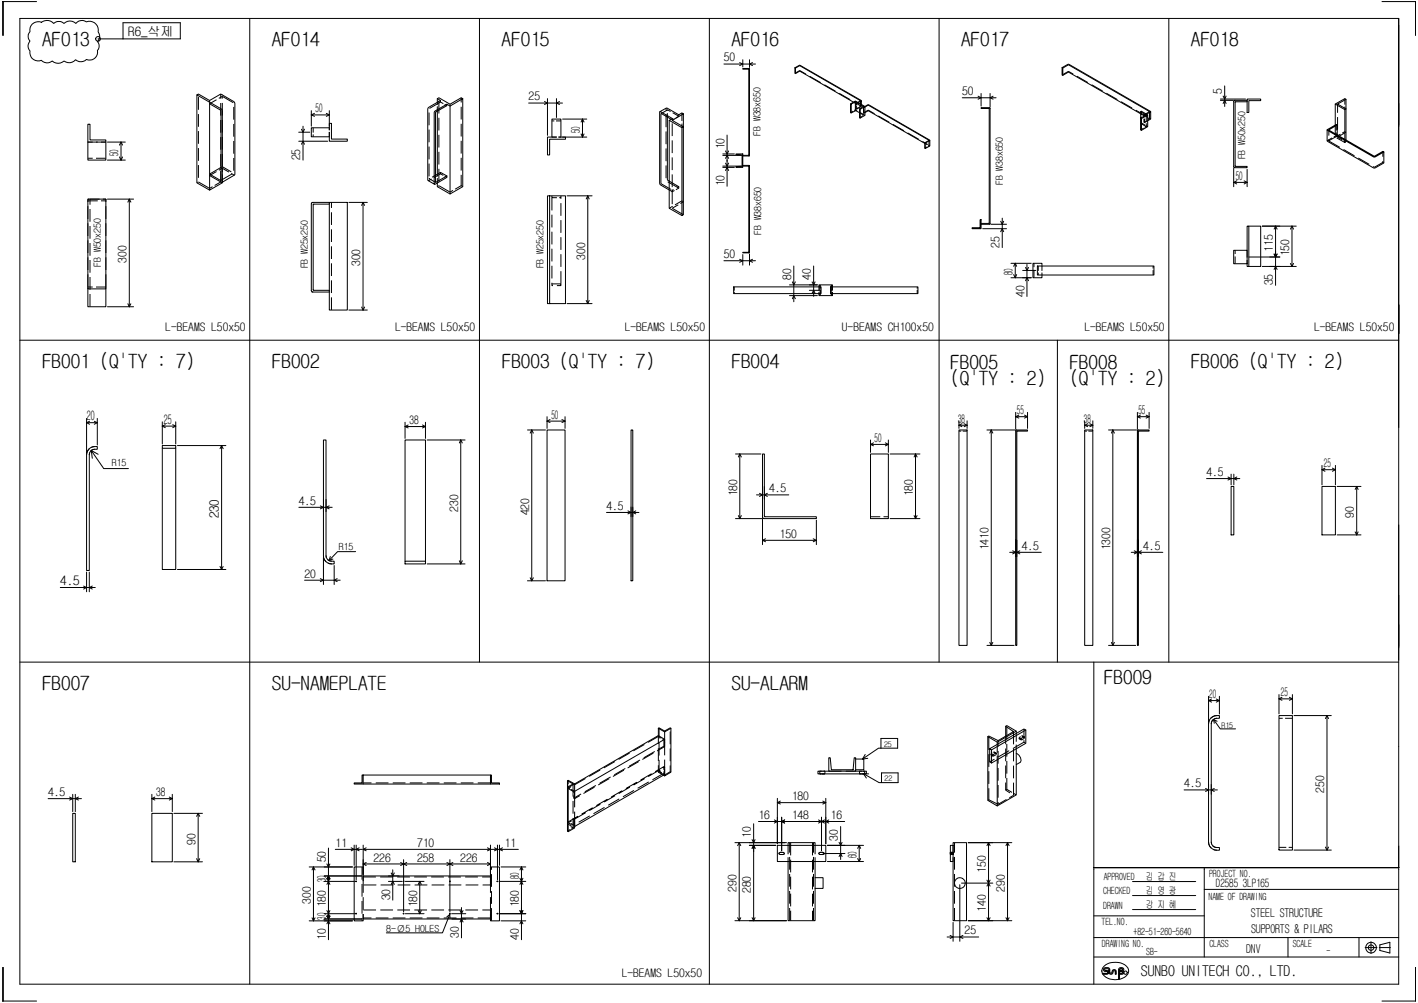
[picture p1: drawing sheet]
<svg xmlns="http://www.w3.org/2000/svg" width="420mm" height="297mm" viewBox="0 0 420 297" stroke-linecap="round" stroke-linejoin="round" font-family="sans-serif">
<g fill="none" stroke="#000" stroke-width=".3">
<path d="M.8 .5h10M.9 .5v10M5.9 5.5h408.5v286h-408.5zM9.5 7.2a2.67 2.67 0 0 1 2.8-.6l.5-.3a2.65 2.65 0 0 1 3.1 .6 2.26 2.26 0 0 1 3.1 0 2.5 2.5 0 0 1 3.5 0 2.33 2.33 0 0 1 3.1-.4 2.59 2.59 0 0 1 3.5 2.9 2.1 2.1 0 0 1-.2 2.9 1.95 1.95 0 0 1 0 2.6 2.37 2.37 0 0 1-3.3 2.7 2.35 2.35 0 0 1-3.2 .1 2.47 2.47 0 0 1-3.4 .4 2.56 2.56 0 0 1-3.5 0 2.36 2.36 0 0 1-3.3-.2 2.47 2.47 0 0 1-3.3-2.8 2.15 2.15 0 0 1 0-3 2.05 2.05 0 0 1 0-2.7 2.42 2.42 0 0 1 .6-2.2zM29 11.5h24.4v-4.8h-17v4.8M74 5.5v286M142.1 5.5v190.6M210.2 5.5v286M214.5 19h9.4M219.2 18.5l.9 .5-.9 .4M220.1 17.7v2.1M222.1 17.7v2.3"/>
<path d="M223 18.5l-.9 .5 .9 .4M278.3 5.5v190.6M346.3 5.5v190.6M409.5 .5h9.9v10M414.4 5.5v121.1M26 36.8h.7v4.6h4.7v6h-5.4zM58.3 28.1l.5-.2 3.3 1.9 3.3-1.9 4.1 2.5 .1 21.2-3.8 2.4v-21.5zM58.3 28.1v26l3.8 2.2M88.5 39.2h3.3M89.3 38.3l.5 .9 .4-.9M89.8 37.4v10M92.2 37.8h5.4v-1.3h.6v4.7h4.7v.6h-5.3v-1.3h-5.4z"/>
<path d="M92.2 34l1 .5M92.2 34h5.4M92.2 32.8v4.6M93.2 33.6l-1 .4M96.7 33.6l.9 .4M97.6 32.8v4.6M97.6 34l-.9 .5M129.6 29.2l.9 .6-3.4 1.9-.4 .6v21l2 1.3-.1-21.2 .3-.5 3.5-2v.4l-3.4 2.1 .1 20.6 3.3-1.9M129.6 32.9v18.7M132.4 30.9l.9 .5M137.1 29.2l-3.8 2.2v26l3.8-2.1v-26.1l-.4-.2-3.4 1.9-3.3-1.9-.4 .2v1.1M156.6 30.5h10.1"/>
<path d="M161.3 30.1l.9 .4-.9 .4M162.2 29.2v10.9M163.5 35.3h2.7v5.3h1.4v.6h-4.7v4.7h-.7v-5.3h1.3zM164.9 29.2v5.6M165.8 30.1l-.9 .4 .9 .4M166.7 35.3h7.2M172.2 39.7l.4 .9M172.6 35.3l-.4 .9M172.6 35.3l.5 .9M172.6 35.3v5.3M173.1 39.7l-.5 .9M195.5 33.1v21.2l.2 .5 2.6 1.5"/>
<path d="M197.7 34.7v18.4l.6 .5M198.3 35.6v26.1l3.8 2.1M198.8 35.3l-2.9-1.6-.1 20.5 2.5 1.6M202.5 33.7v3.8l-.4 .3v26l.4-.2v-26.1l-3.3-1.9 3.3-1.9-.4-.3-1 .6-3.4-2-2.2 1.1 3.7 2-.9 .5 3.8 2.2M220.1 20.3h1.8l.2 .1v25.7l-.2 .1h-1.8v-.2l1.8-.1v-25.3l-1.8-.1zM235.5 20.1l.2 .1v1.6l-.2-.1v-1.6l1.6-.8 18.1 10.5M235.7 20.2l1.3-.7 18 10.3-.8 .5M235.7 21.8l1.3-.7 15.9 9.2M252.1 30.7l1.3-.8 2.9 1.6 1.1-.5 18.1 10.6M252.2 30.8l1.4-.7v2.7l-1.4 .6-.1-2.7 .1 2.7M253.6 30.1l2.3 1.4-1.2 .8 .1 2.7-.1-2.7M253.6 32.8l1.1 .6"/>
<path d="M254.3 30.4l.9-.6v1.1M254.8 32.4l1.5-.9v2.7l-1.5 .8M256 31.9l1.3-.7 17.9 10.3-1.2 .8 .1 1.7M256.3 33.4l1-.6 16.7 9.7M285.1 29h10M289.8 28.5l.9 .5-.9 .4M290.7 31.9h2.5l.2 .2v34.1l-.2 .2h-2.5v-.2l2.4-.2v-33.7l-2.4-.2zM290.7 27.7v3.7M293.4 27.7v3.9M294.3 28.5l-.9 .5 .9 .4M314.7 20l.2 .2v2.1l-.2-.1v-2.2l2-1 24.3 14.1M314.9 20.2l1.8-1 23.9 13.9-1.1 .6"/>
<path d="M314.9 22.3l1.8-.9 21.3 12.3M338 33.1l.2-.2 1.9 1.1M338 33.1l1.6 .9-1.6 1v3.5l.2 .1zM338.2 35.1l1.9-1.1v3.5l-1.9 1.1M338.2 36.4l-.2 .1M339.7 33.8l1.3-.7v2.1l-.9 .6M361.6 29.3h7.5M361.6 29.7h3.8M362.4 30.6l.5-.9 .4 .9M362.4 28.4l.5 .9 .4-.9M362.9 25.4v6.1M369.5 29.7h-3.6l-.4 .4v19.3l.4 .3h3.6v-.4h-3.4l-.1-.2v-18.8l.1-.2h3.4"/>
<path d="M369.5 29.3h4v.5h-3.5v3.5h-.5zM393.2 38.5l13.8 8h.5l2.5-1.5v3.3l-2.5 1.4h-.5l-13.6-7.8-.2-3.4 2.7-1.6 .3 .1-2.4 1.6 13.4 7.7 2.5-1.5 .3 .2M395.6 30.8l2.9-1.6 .3 .2v2.9l-.3 .2v8.7M396.2 37v3.3M398.5 32.5l-2.9-1.7v6.2M398.8 29.4l-2.5 1.4 2.5 1.5v9.1M26 59h5.4v26.6h-5.4zM31.8 42.1h5.3M31.8 59h7.8M31.8 47.4h5.3M35.4 46.5l.5 .9M35.9 42.1l-.5 .9"/>
<path d="M35.9 42.1l.4 .9M35.9 42.1v5.3M36.3 46.5l-.4 .9M38.3 59l-.4 .9M38.3 59l.5 .9M38.3 59v31.8M65.5 49.6l-3.4 2 3.3 1.8 .1-20.5-3.4-2.2v20.9M65.9 53.9v.2l-3.8 2.2v-4.3l3.7 2M88.5 41.8h8.6M89.3 42.7l.5-.9 .4 .9M97.6 59.9h-4.9l-.5 .5v25.7l.5 .4h4.9M97.6 59.9h5.3v31.9h-5.3z"/>
<path d="M103.4 59.9h5.4M107.6 59.9l-.5 .9M107.6 59.9l.4 .9M107.6 59.9v31.9M129 51.9l1.5-.8 1.9 1v.4l-3.7 2.1M129.6 54.2v1.1l3.7 2.1M162.9 58v31.9h4.7v-31.9h-5.4v31.9h.7M166.7 40.6h7.2M168 58h7.4M174.2 58l-.5 .9M174.2 58l.4 .9M174.2 58v31.9"/>
<path d="M214.2 45.6h3.4M214.2 49.6h3.4M214.2 46h5.4M214.2 49.2h5.4M215 46.9l.4-.9 .5 .9M215 44.7l.4 .9 .5-.9M215 48.3l.4 .9 .5-.9M215 50.5l.4-.9 .5 .9M215.4 40v15.2M218.1 45.6h2v4h-2v-.2l1.8-.2v-3.2l-1.8-.2zM220.1 49h1.8l.2 .1v25.7l-.2 .1h-1.8v-.2l1.8-.1v-25.3l-1.8-.1zM274 42.3l1.5-.7v1.7l-1.4 .7v-1.6"/>
<path d="M365.5 49.8v5.5M365.5 54l.9 .5M365.5 54h4M366.4 53.6l-.9 .4M368.6 53.6l.9 .4M369.5 50.2v5.1M369.5 54l-.9 .5M409.7 48.1l.3 .2M97.6 60.5h-4.6l-.2 .2v25.1l.2 .2h4.6M214.5 77.2h9.4M219.2 76.8l.9 .4-.9 .5M220.1 75.4v3.1"/>
<path d="M222.1 75.2v3.3M223 76.8l-.9 .4 .9 .5M235.2 78.8v10.6M241.1 78.8v9M288 67.4h2.4v-2.3h.3v2.6h-2.7zM291.2 67.7h7M293.6 66.4h4.6M296.5 65.5l.5 .9 .4-.9M296.5 68.6l.5-.9 .4 .9M297 64.6v8.7M299.5 78h6.1M300.8 78l-.4 .9"/>
<path d="M300.8 78l.4 .9M300.8 78v4.3M303.9 79.2l.4 .9 .5-.9M304.3 78.3v9.5M307.4 78.8h34.5v2.6h-34.5zM308.7 78.8v-.8h-2.6v4.3h2.6v-.9M365.5 74.1h4v4h-4zM369.5 74.1v-7.1h.5v11.9h-.5v-.8M370 67h3.5v11.9h-3.5M370 76.1h9.2M374 67h10.1M374 78.9h10.1"/>
<path d="M377.5 75.2l.5 .9 .4-.9M377.5 79.8l.5-.9 .4 .9M378 67l-.5 .9M378 67l.4 .9M378 67v17.5M382.4 78l.4 .9M382.8 67l-.4 .9M382.8 67l.5 .9M382.8 67v11.9M383.3 78l-.5 .9M26 85.6v5.2h5.4v-5.2M31.8 90.8h7.8"/>
<path d="M37.9 90l.4 .8M38.8 90l-.5 .8M103.4 91.8h5.4M107.1 90.9l.5 .9M108 90.9l-.4 .9M168 89.9h7.4M173.7 89l.5 .9M174.6 89l-.4 .9M217.4 85h25.9v2h-25.9zM233.9 84.4h8.3M233.9 87.5h8.3M234.8 88.5l.4-1 .5 1"/>
<path d="M234.8 83.5l.4 .9 .5-.9M239.8 86h3M240.6 86.9l.5-.9 .4 .9M240.6 83.5l.5 .9 .4-.9M242.7 85v-.6h4v.6M242.7 87v.5h4v-.5M246.1 85h25.9v2h-25.9zM299.5 82.3h6.1M300.4 81.3l.4 1M301.2 81.3l-.4 1M303 80.1h3.9M303.9 83.1l.4-.8 .5 .8"/>
<path d="M5.9 100.8h408.5M313.3 100.8v95.3M25.7 125.2l.8 .4M25.7 125.2h3.1M25.7 123.9v10.3M26.4 133a2.77 2.77 0 0 1 2.4-.8v.9a1.76 1.76 0 0 0-2.3 1.6v34.3h-.8v-34.3v-.7zM26.5 124.8l-.8 .4M27.1 133.4l3.6 5.4h7.4M27.1 133.4l.2 2.3M27.1 133.4l2 1.1M27.9 124.8l.9 .4M28.8 123.9v7.9"/>
<path d="M28.8 125.2l-.9 .4M48.1 132.8v35.9h4v-35.9M48.1 132h4v.8h-4zM48.1 126.2l.9 .5M48.1 126.2h4M48.1 124.9v6.6M49 125.8l-.9 .4M51.2 125.8l.9 .4M52.1 124.9v6.6M52.1 126.2l-.9 .5M52.6 132h14.3M65.7 132l-.5 .9"/>
<path d="M65.7 132l.4 .9M65.7 132v36.7M95.8 130.3h.8v34.3a1.82 1.82 0 0 0 2.4 1.6v.8a2.58 2.58 0 0 1-3.2-2.4zM120 126.3l.9 .4M120 126.3h6.1M120 125.1v4.7M120.9 125.9l-.9 .4M125.2 125.9l.9 .4M126.1 125.1v4.7M126.1 126.3l-.9 .4M126.6 130.3h11.2M136.5 130.3l-.4 .9"/>
<path d="M136.5 130.3l.5 .9M136.5 130.3v36.7M156.3 127.3h5.3M157.6 127.3l-.5 1M157.6 127.3l.4 1M157.6 127.3v44.7M162.1 127.3h5.3v44.7h-5.3zM162.1 123.4v3.5M162.1 124.7l.9 .4M162.1 124.7h5.3M163 124.2l-.9 .5M166.5 124.2l.9 .5"/>
<path d="M167.4 123.4v3.5M167.4 124.7l-.9 .4M187 127.3h.5v44.7h-.5zM217.9 134.5h7.6M219.2 134.5l-.4 .8M219.2 134.5l.5 .8M219.2 134.5v19.1M225.9 134.4h.6v18.6h15.4v.6h-15.5l-.4-.2zM257.9 134.4h5.3v19.2h-5.3zM257.9 131.6l.9 .4M257.9 131.6h5.3M257.9 130.3v3.7"/>
<path d="M258.8 131.1l-.9 .5M262.3 131.1l.9 .5M263.2 130.3v3.7M263.2 131.6l-.9 .4M263.7 134.5h8.9M271.3 134.5l-.5 .8M271.3 134.5l.4 .8M271.3 134.5v19.1M284.1 127.3h2.5v63.8h-2.5zM284.1 124.6v2.3M284.1 125.9l.9 .5M284.1 125.9h2.5"/>
<path d="M285 125.5l-.9 .4M285.7 125.5l.9 .4M286.6 124.6v2.3M286.6 125.9l-.9 .5M292.4 127.3h8.3M293.7 127.3l-.4 1M293.7 127.3l.5 1M293.7 127.3v63.8M300.9 122.1v5M300.9 123.4l1 .4M300.9 123.4h3.6M301 127.4l3.5-.1v.4l-3.2 .1v63.3h-.4z"/>
<path d="M301.9 122.9l-1 .5M303.6 122.9l.9 .5M304.5 123.4l-.9 .4M304.5 122.1v4.8M321.4 127.3h2.4v63.8h-2.4zM321.4 125.9h2.4M321.4 124.6v2.3M321.4 125.9l.9 .5M322.3 125.5l-.9 .4M322.9 125.5l.9 .4M323.8 125.9l-.9 .5M323.8 124.6v2.3"/>
<path d="M328.5 127.3h8.3M329.7 127.3l-.4 1M329.7 127.3l.5 1M329.7 127.3v63.8M337 123.4h3.5M337 122.1v5M337 123.4l.9 .4M337.1 127.4l3.4-.1v.4l-3.2 .1v63.3h-.3zM337.9 122.9l-.9 .5M339.6 122.9l.9 .5M340.5 123.4l-.9 .4M340.5 122.1v4.8"/>
<path d="M391.7 139.1l.9 .5M391.7 139.1h4M391.7 137.8v5.8M392.6 138.6l-.9 .5M394.8 138.6l.9 .5M395.7 137.8v5.8M395.7 139.1l-.9 .5M88.6 150.2h9.8M94.9 149.8l.9 .4-.9 .5M95.8 147.9v3.6M96.6 147.9v3.6M97.5 149.8l-.9 .4 .9 .5"/>
<path d="M179.7 151.8h9.6M186.1 151.3l.9 .5-.9 .4M187 150.2v2.8M187.5 150.2v2.8M188.4 151.3l-.9 .5 .9 .4M217.9 153.6h8M218.8 152.7l.4 .9M219.7 152.7l-.5 .9M224.2 146.6h9.5M225 146.1l.9 .5-.9 .4M225.9 153.6v7.7M225.9 144.3v3.5"/>
<path d="M226.5 144.1v3.7M226.8 159.6l-.9 .4M227.4 146.1l-.9 .5 .9 .4M241 159.6l.9 .4M241.9 154.1v7.2M263.7 153.6h8.9M270.8 152.7l.5 .9M271.7 152.7l-.4 .9M300.9 159.9v4.9M301.3 159.9v4.9M337 159.8v5M337.3 159.9v4.9"/>
<path d="M357.5 141.7h9.9M363.9 141.3l.9 .4-.9 .5M364.8 144.1h.8v14.3h-.8zM364.8 140.4v3.2M365.6 140.4v3.2M366.5 141.3l-.9 .4 .9 .5M391.7 144.1h4v14.3h-4zM396.2 144.1h7.1M396.2 158.4h7.1M401.5 157.5l.5 .9M402 144.1l-.5 .8M402 144.1l.4 .8"/>
<path d="M402 144.1v14.3M402.4 157.5l-.4 .9M17.9 174h10.3M24.8 173.6l.9 .4-.9 .5M25.7 169.4v5.9M26.5 169.4v5.9M27.3 173.6l-.8 .4 .8 .5M52.6 168.7h14.3M65.2 167.8l.5 .9M66.1 167.8l-.4 .9M90.3 171.8h10.5M94.9 171.4l.9 .4-.9 .5"/>
<path d="M95.8 165.1v8M97.9 164.8l-.4 1.1M98.6 165.6l-1.1 .3M99 167.5v5.6M99.9 171.4l-.9 .4 .9 .5M105.4 163.4h-5.4l-2.5 2.5M120 166.2v-35.9h6.1v35.9M120 166.2h6.1v.8h-6.1zM126.6 167h11.2M136.1 166.1l.4 .9M137 166.1l-.5 .9M156.3 172h5.3"/>
<path d="M157.1 171.1l.5 .9M158 171.1l-.4 .9M225.9 160l.9 .4M225.9 160h16M241.9 160l-.9 .4M299.2 163.6h9.3M300.1 163.1l.8 .5-.8 .4M302.2 163.1l-.9 .5 .9 .4M335.2 163.6h9.3M336.1 163.1l.9 .5-.9 .4M338.2 163.1l-.9 .5 .9 .4M5.9 196.1h408.5"/>
<path d="M292.4 191.1h8.1M293.3 190.2l.4 .9M294.2 190.2l-.5 .9M324.1 196.1v95.4M328.5 191.1h8M329.3 190.2l.4 .9M330.2 190.2l-.5 .9M195.1 217.8v-2.1l1.8 1v3.2v-1M195.1 215.7l.2-.1 1.6 .9 1.7-.9 .2 .1M196.9 216.5v.2l1.9-1v13l-1.9 1.1v-1.5v1.1l-26.6 15.4v-1v1.4l-1.9 1.1M261 218.7h5v2.9h-5zM295.5 219.8l-2.8-1.7v18.9l2.8 1.7v-13.7"/>
<path d="M298 215.1l2.3 1.6-4.6 2.6-2.7-1.3-.3 .1M301.1 216.5l-5.6 3.3v.6M301.1 217.2v-.7l-2.8-1.6-.3 .2v2.9M303.4 218.3l.2 .1-.3-.1-.7 .5v.3l.7-.3 .3-.4M304 216.2l-10.2 5.9v3.9M358.1 207.5l.9 .4M358.1 207.5h3.2M358.1 206.2v7.6M358.8 212.6a2.81 2.81 0 0 1 2.5-.7v.8a1.82 1.82 0 0 0-2.4 1.6v35.1a1.82 1.82 0 0 0 2.4 1.6v.8a2.64 2.64 0 0 1-3.2-2.4v-35.1l.1-.6zM359 207l-.9 .5M359.6 213.1l2 2.8h4.5M359.6 213.1l.2 1.1"/>
<path d="M359.6 213.1l1 .5M360.4 207l.9 .5M361.3 206.2v5.3M361.3 207.5l-.9 .4M379 211.9h3.9v39.9h-3.9zM379 205.7v5.7M379 207l.9 .4M379 207h3.9M379.9 206.5l-.9 .5M382.1 206.5l.8 .5M382.9 207l-.8 .4M382.9 205.7v5.7"/>
<path d="M383.4 211.9h11.1M393.2 211.9l-.5 .9M393.2 211.9l.5 .9M393.2 211.9v39.9M14.3 236.5h9.8M20.6 236.1l.9 .4-.9 .4M21.5 235.2v5.2M22.3 235.2v5.2M23.2 236.1l-.9 .4 .9 .4M45 236.5h6.1M45 236.5l.9 .4M45 235.2v5.2"/>
<path d="M45.9 236.1l-.9 .4M50.2 236.1l.9 .4M51.1 235.2v5.2M51.1 236.5l-.9 .4M104.9 231.9h2.4v-2.4h.3v2.7h-2.7zM107.6 232.2h37.7M107.6 229.5h37.7M145.3 229.5h.3v2.4h2.4v.3h-2.7zM168.1 231.2l.3-.1 1.9 1.1 24.8-14.4 1.8 1.1-26.6 15.5v.9v-3.1l-1.9 1.1-.3-.2v-1.9l1.7 1-1.7 .9v13l.3 .2v-13M170.3 234.4l-.3 .1M195.1 228v.3M196.6 229.6l.3 .2"/>
<path d="M196.7 221l.2 .1M198.6 228.6l.2 .1M230.3 237.7l.9 .4M230.3 237.7h14.4M230.3 236.4v13.5M231.2 237.2l-.9 .5M243.8 237.2l.9 .5M244.7 236.4v13.5M244.7 237.7l-.9 .4M245.6 228.4h-3.2v.8h14.3v-.8h-3.2M245.6 224.4h.4l.3 3.6h6.5l.3-3.6h.4v4h-7.9zM253.5 224.8h2.4v3.2h-2.4"/>
<path d="M255.8 229.1l4.7 2.7h.7M255.8 229.1l.9 1.3M255.8 229.1l1.6 .1M256.4 223.4l-.8 1.4M257.1 224.6l-1.5 .2M261 221.6h-.7l-4.7 3.2M261.2 228.9h4.9v2.9h-4.9zM293.2 221.7v3.9l.6 .4 10.2-5.9v-3.9l-.6-.3-10.2 5.8 .6 .4M295.1 223.1l.1 .1-.2-.1-.8 .5v.3l.8-.3 .2-.4M301.1 221.7v13.7l-5.6 3.3M301.1 223.1a2.03 2.03 0 0 1 1.3 2.6l-1.3 .7M350.9 233.9h9.8"/>
<path d="M357.2 233.5l.9 .4-.9 .5M359.8 233.5l-.9 .4 .9 .5M21.5 240.9h.8v14.3h-.8zM45 240.9h6.1v14.3h-6.1zM51.5 240.9h8.5M51.5 255.2h8.5M58.3 254.3l.4 .9M58.7 240.9l-.4 .9M58.7 240.9l.5 .9M58.7 240.9v14.3M59.2 254.3l-.5 .9M91.6 256.8h12.8"/>
<path d="M92.9 256.8l-.4 .8M92.9 256.8l.4 .8M92.9 256.8v15.9M96.1 259.4h11M96.9 255.9l.4 .9 .4-.9M97.3 251.2v27.1M99.4 251.5h7.9M104.1 251.1l.8 .4-.8 .5M104.9 256.8h2.7v3.8v-1.2h37.7v1.2v-3.8h2.7v15.9h-2.7v-1.9v1.4h-37.7v-1.4v1.9h-2.7zM104.9 250.3v6M105.5 250.3v10.2M106.4 251.1l-.9 .4 .9 .5"/>
<path d="M107.6 255.9l.9 .4M107.6 255.9h37.7M107.6 251.5l.9 .5M107.6 251.5h37.7M107.6 250.3v8.7M108.5 255.4l-.9 .5M108.5 251.1l-.9 .4M115.1 259.4h3.2M115.9 258.5l.5 .9 .4-.9M116.4 257.6v9M118.7 255.4l.9 .5M119.6 255.9l.9 .4"/>
<path d="M119.6 254.6v15.5M119.6 255.9l-.9 .4M120.5 255.4l-.9 .5M132.4 255.4l.9 .5M133.3 254.6v15.5M133.3 255.9l-.9 .4M133.3 255.9l.9 .4M134.2 255.4l-.9 .5M144.4 255.4l.9 .5M144.4 251.1l.9 .4M145.3 255.9l-.9 .4M145.3 250.3v8.7"/>
<path d="M145.3 251.5l-.9 .5M145.6 251.5h8M146.5 251.1l.9 .4-.9 .5M147.4 250.3v10.2M148 250.3v6M148.5 256.8h7.3M148.9 251.1l-.9 .4 .9 .5M154.5 256.8l-.4 .8M154.5 256.8l.4 .8M154.5 256.8v21.5M168.4 244.1l-.3 .1M217.8 249.6h15.2"/>
<path d="M219 249.6l-.4 .8M219 249.6l.5 .8M219 249.6v23.1M222 250.4h7.9M222.8 248.7l.5 .9 .4-.9M222.8 251.2l.5-.8 .4 .8M223.3 244v28.7M224.7 243.3h25.6M229.4 242.8l.9 .5-.9 .5M230.3 250.4h14.4v4.7h-14.4zM230.9 252.6l1.1-.2 .4 .3-.2 .3-1 .1-.3-.2zM231.6 242v10"/>
<path d="M232.5 242.8l-.9 .5 .9 .5M233.5 255.1v17.6h8v-17.6M233.5 250.4v-.8h8v.8M241.5 259.9h2.4v3.2h-2.4M242.5 242.8l1.8 1M242.7 252.6l1.1-.2 .4 .3-.2 .3-1 .1-.3-.2zM243.4 242v10M243.9 252.8h6.5M244.3 242.8l-1.8 1M245.2 255.1h10.7M245.2 250.4h10.7M245.6 242.8l-.9 .5 .9 .5"/>
<path d="M248.6 253.7l.5-.9 .4 .9M248.6 249.5l.5 .9 .4-.9M249.1 244.8v9.7M254.1 254.3l.5 .8M254.6 250.4l-.5 .8M254.6 250.4l.4 .8M254.6 250.4v4.7M255 254.3l-.4 .8M281.6 250.4h.8v4.7h-.8zM281.6 252.8v.3M282.4 252.4v.4M282.4 250.4v-.8h4v23.1h-4v-17.6"/>
<path d="M286.9 249.6h12.9M292.9 249.6v23.1M292.9 249.6l-.5 .8M292.9 249.6l.5 .8M298.5 249.6l-.4 .8M298.5 249.6l.5 .8M298.5 249.6v23.1M324.1 256.9h90.3M356.8 256.9v26.5M383.4 251.8h11.1M392.7 250.9l.5 .9M393.7 250.9l-.5 .9"/>
<path d="M91.6 272.7h12.8M92.5 271.8l.4 .9M93.3 271.8l-.4 .9M96.1 261h8.9M96.1 272.2h11M96.1 270.6h8.9M96.9 271.3l.4 .9 .4-.9M96.9 260.3l.4-.9 .4 .9M96.9 260.1l.4 .9M96.9 269.7l.4 .9M96.9 273.6l.4-.9 .4 .9M97.3 270.6l-.4 .9"/>
<path d="M97.3 270.6l.4 .9M97.3 261l-.4 .9M97.3 261l.4 .9M97.7 260.1l-.4 .9M97.7 269.7l-.4 .9M105.5 260.9l.1 .2zM105.5 270.5l.1 .2zM115.1 261h4M115.9 261.9l.5-.9 .4 .9M119.5 260.9l.2 .2zM119.5 270.5l.2 .2zM120.1 261h5.5"/>
<path d="M120.1 270.6h5.5M123.9 269.7l.5 .9M124.4 261l-.5 .9M124.4 261l.4 .9M124.4 261v9.6M124.8 269.7l-.4 .9M133.3 260.9l.1 .2zM133.3 270.5l.1 .2zM133.3 270.8l-2.2 5.5h-16.6M133.3 270.8l-.9 .8M133.3 270.8v1.1M133.8 270.6h4.2"/>
<path d="M133.9 272.2h4.1M136.3 269.7l.4 .9 .5-.9M136.3 273l.4-.8 .5 .8M136.7 268.8v8.9M147.3 260.9l.1 .2zM147.3 270.5l.1 .2zM147.9 270.6h7.9M147.9 261h7.9M148.5 272.7h7.3M154.1 269.7l.4 .9 .4-.9M154.1 260.1l.4 .9M154.1 273.6l.4-.9 .4 .9"/>
<path d="M154.5 261l-.4 .9M154.5 261l.4 .9M154.9 260.1l-.4 .9M217.8 272.7h15.2M218.6 271.8l.4 .9M219.5 271.8l-.5 .9M222.8 271.8l.5 .9M223.7 271.8l-.4 .9M280.6 277.5h9.4M281.5 277l.9 .5-.9 .4M282.4 273.2v5.6M284.4 262v16.8"/>
<path d="M284.9 261.5h9.3M285.3 277l-.9 .5 .9 .4M286.9 272.7h12.9M292.4 260.6l1 1.8M292.4 271.8l.5 .9M293.4 260.6l-1 1.8M293.4 271.8l-.5 .9M298.1 271.8l.4 .9M299 271.8l-.5 .9M324.1 277.7h90.3M324.1 271.2h32.7M335.6 269.4h18.7"/>
<path d="M335.6 261.1h18.7M335.6 265.2h18.7M356.8 263.4h57.6M381.6 277.7v5.7M402.7 277.7v5.7M406.2 278.9v3.5M408.9 279.8l2.9-.7v3.1l-2.9-.7zM.8 296.5h10M.9 286.5v10M324.1 283.4h90.3M326.6 288.2h1.6v-.4l-.7-.1a.57 .57 0 0 1-.6-.6 .57 .57 0 0 1 .6-.5h1l.3 .3 .1 1.2h.5a.68 .68 0 0 1 .5-.9 .68 .68 0 0 1 .8 .6v.7h-.2l-.1-.9h-.5a.68 .68 0 0 1-.5 .9 .68 .68 0 0 1-.9-.6l-.1-1h-1l-.1 .2 .2 .3a.75 .75 0 0 1 1 .6l-.2 .5h-1.5M327.2 286.1a5.2 5.2 0 0 1 7 .5 2.14 2.14 0 0 1-1.5 3.1 4.6 4.6 0 0 1-6.1-1.7 1.86 1.86 0 0 1 .6-1.9z"/>
<path d="M331.7 290v-1.5h.7a.56 .56 0 0 0 .6-.3 .56 .56 0 0 0-.2-.6 .74 .74 0 0 0-.4-1.1 .74 .74 0 0 0-1 .7v2.9M331.7 287.7h.7l.3 .3-.3 .2h-.7zM331.8 287l.6-.1 .3 .2-.3 .3h-.7zM404.5 280.6h3.5M408.7 280.6h3.3M419.4 286.5v10h-9.9"/>
<circle cx="29.1" cy="11.5" r=".7"/>
<circle cx="284.4" cy="261.5" r="1.6"/>
<circle cx="333.5" cy="288.1" r=".51"/>
<circle cx="406.2" cy="280.7" r="1.59"/>
<circle cx="406.3" cy="280.7" r=".81"/>
</g>
<path d="M340.1 35.8l-1 .5v-2.1l-.1-.2 .5-.3M65.9 53.9v-4.1M168.4 233.5l1.6 1v1.9l.3 .1" fill="none" stroke="#000" stroke-width=".3" stroke-dasharray="2.2 .8" stroke-linecap="butt"/>
<g fill="none" stroke="#000" stroke-width=".3" stroke-dasharray="3.8 1.3" stroke-linecap="butt">
<path d="M65.9 28.5l3.2 1.9 .2 .3-.1 20.6M130.5 30.2l-3.4 2.1 .1 20.6M235.5 21.7l1.6-.7 16.6 9.6M255.9 33.4l1.5-.7 16.6 9.6M314.7 22.2l2-1 22.3 12.8M398.8 39.2l-2.5 1.4v-9.8M62.1 55.8l-3.3-1.9v-26M65.4 53.4l3.8-2.1-3.3-1.9-.4 .2M65.9 49.4v-20.9M65.9 54.1l-.5-.2v-26M133.3 56.9l-3.3-1.9v-26M137.1 55.3l-.4-.3v-26"/>
<path d="M163.5 58.5v25.6M198.3 53.6l2.8 1.7-1.9 1v.5l-.9-.5M201.1 55.7l-3.4-2-.3-.5v-21.2M393.7 41.7l13.5 7.8 2.5-1.4v-3.3M398.5 41.2v1l-2.9-1.6v-3.6M202.5 63.6l-3.3-1.9v-26.1M26 85v-25.5M26.7 90.8v-31.8M31.4 85v-25.5M98.2 91.8v-31.9M166.2 84.1v-25.6M195.1 217.8v.3l-26.7 15.4"/>
<path d="M196.7 219.1v1.9l-26.7 15.4M196.9 219.9v1.2l-26.6 15.4v-1.2M196.9 219.9v8.4M300.3 216.7v18.8l-2.3-1.5v-16M303.4 219.8l-10.2 5.8M145.3 231.9h-37.7M169.8 232.2v13l-1.7-1M170.3 235.3v8.5M195.1 228.7l.2-.1v-13M196.6 229.6l-1.5-.9v-10.9M196.9 229.5l1.7-.9v-13M245.6 228.4h7.9"/>
<path d="M292.7 237l.3-.1v-18.9M293 236.9l2.7 1.3v-18.9M298 234l.3-.2v-18.9M107.3 256.8v15.9M107.6 259.7h37.7M170.3 242.6l26.6-15.4-.2-.2-26.7 15.4v1.9l26.7-15.3-1.6-1M234.3 249.6v23.1M240.7 249.6v23.1M107.6 260.6v10.2M145.3 270.8v-1.3h-37.7v1.3M145.3 271.9h-37.7M145.3 260.6v1.5h-37.7v-1.5"/>
<path d="M145.3 260.6v10.2M145.6 272.7v-15.9M234 272.7v-23.1M241 272.7v-23.1M282.8 272.7v-23.1"/>
</g>
<g fill="none" stroke="#000" stroke-width=".3" stroke-dasharray=".3 .1" stroke-linecap="butt">
<path d="M133.3 30.9v.5M253.9 30.6l.4-.2M365.5 30.1l.4-.4M26 59h.7M26 59.5v-.5M58.8 53.9l-.5 .2M97.6 59.9v.6M130 55l-.4 .3M202.5 59.8l-.4-.3M365.9 49.7l-.4-.3M26 85.6v-.6M31.4 85v.6"/>
<path d="M97.6 86v.5M226.4 153.6l-.5-.4M230.8 252.7l.4-.3M231.2 253.1l-.4-.3M232 252.4l.4 .3M232.4 252.8l-.4 .3M242.6 252.7l.4-.3M243 253.1l-.4-.3M243.8 252.4l.4 .3M244.2 252.8l-.4 .3"/>
</g>
<path d="M201.1 34.4l-3.3-1.8M255.9 31.5v2.6l-1.2-.7M65.4 53.9l-3.3 1.9M136.7 55l-3.4 1.9M199.2 61.7l3.3-1.9M170 242.4l-1.6 1 1.6 .9" fill="none" stroke="#000" stroke-width=".3" stroke-dasharray="2.1 .7" stroke-linecap="butt"/>
<path d="M62.1 29.8v.9M198.3 55.8l.9 .5M196.9 228.3v-1.1" fill="none" stroke="#000" stroke-width=".3" stroke-dasharray=".6 .2" stroke-linecap="butt"/>
<path d="M369.5 30.1v-.4M398.5 39l.3 .2M62.1 51.6v.4M301.2 127.3l-.3 .3M337.3 127.3l-.3 .3M226.5 152.8l.2 .2" fill="none" stroke="#000" stroke-width=".3" stroke-dasharray=".2 .1" stroke-linecap="butt"/>
<path d="M338 36.5l1.6 1v-3.5M26 42.1h5.4M26 59.5h5.4M31.4 46.9h-5.4M31.4 42.1h-5.4M31.4 85h-5.4M257.9 153h5.3M295.7 238.2l4.6-2.7" fill="none" stroke="#000" stroke-width=".3" stroke-dasharray="2.9 1" stroke-linecap="butt"/>
<path d="M340.6 33.1v2.1l-2.6-1.5M26.7 59h4.7v.5" fill="none" stroke="#000" stroke-width=".3" stroke-dasharray="2.8 1" stroke-linecap="butt"/>
<g fill="none" stroke="#000" stroke-width=".3" stroke-dasharray="1.4 .5" stroke-linecap="butt">
<path d="M92.8 37.8v2.7M129.6 32.9v-2.6M130.5 29.8v.4l1.9 1.1M166.2 35.8h-2.7M201.1 34v.4l-1.9 1.1M256.3 33.4l-.3 .1-.1-1.7 .4-.3M97.6 40.5v-2.7M129.6 54.2v-2.6M130.5 51.1v.4l1.9 1M163.5 40.6h2.7M201.1 55.3v.4l-1.9 1.1M307.6 78.8v2.6"/>
<path d="M308.7 78.8v2.6M341.7 81.4v-2.6M28 133.1a1.55 1.55 0 0 0-1.5 1.6M98.2 166.2a1.61 1.61 0 0 1-1.6-1.6M358.9 214.3a1.61 1.61 0 0 1 1.6-1.6M294.2 223.9l-.5-.3 .7-.3 .3-.5 .4 .3M360.5 251a1.61 1.61 0 0 1-1.6-1.6"/>
</g>
<path d="M62.1 30.7l3.8-2.2M195.9 33.7l1.9-1.1-.1 2.1M202.1 33.4v4.4M255.2 30.9v.6l-1.3 .8-.2-1.7 .5-.3M62.1 52l3.8-2.2M129.1 54l-1.9-1.1 1.8-1M202.1 59.5l-3.8 2.2" fill="none" stroke="#000" stroke-width=".3" stroke-dasharray="2.4 .8" stroke-linecap="butt"/>
<path d="M252.1 33.4l1.3-.9" fill="none" stroke="#000" stroke-width=".3" stroke-dasharray=".9 .3" stroke-linecap="butt"/>
<path d="M253.7 32.2l1.3-.7M253.9 30.6l1.3 .9M254.7 34.9l1.2-.8M274 43.9l1.2-.7M274.1 42.4l1.4 .8M242.9 228.4h1.5M244.4 229.2h-1.5M254.7 228.4h1.5M256.2 229.2h-1.5M170.3 243.8v-1.2l-.3-.2M281.6 252.4v.4h.8v.3" fill="none" stroke="#000" stroke-width=".3" stroke-dasharray=".8 .3" stroke-linecap="butt"/>
<path d="M253.4 29.9v2.6l2.9 1.7" fill="none" stroke="#000" stroke-width=".3" stroke-dasharray="3.2 1.1" stroke-linecap="butt"/>
<path d="M339.1 34.2l1.9 1M217.5 85v2M242.7 85v2M243.1 87v-2M246.3 85v2M246.7 85v2M271.8 87v-2" fill="none" stroke="#000" stroke-width=".3" stroke-dasharray="1.1 .4" stroke-linecap="butt"/>
<path d="M275.2 41.6v1.6l-1.2-.7M393.2 41.7l2.7-1.6M242.9 84.4v3.1M243 87.5v-3.1M246.3 87.5v-3.1M246.4 84.4v3.1" fill="none" stroke="#000" stroke-width=".3" stroke-dasharray="1.7 .6" stroke-linecap="butt"/>
<path d="M338 38.5l1.6-1M339 36.2l1.6-1M195.1 218.1l1.6 1M195.3 228.6l1.6 .9M196.7 227v2" fill="none" stroke="#000" stroke-width=".3" stroke-dasharray="1.1 .3" stroke-linecap="butt"/>
<path d="M338.2 32.9v2.2M338.2 36.4l1.9 1.1M168.4 231.1v2.2M170.3 234.4l-1.9-1.1M195.1 228.3l1.8 1.1M168.4 243.7l1.9-1.1M168.4 243.7l1.9 1.1M168.4 244.1l1.9 1.1" fill="none" stroke="#000" stroke-width=".3" stroke-dasharray="1.2 .4" stroke-linecap="butt"/>
<path d="M65.9 49.8l3.6 2M130.5 51.5l-3.7 2M306.4 82.3v-4.3" fill="none" stroke="#000" stroke-width=".3" stroke-dasharray="2.3 .8" stroke-linecap="butt"/>
<path d="M395.9 36.9v3.2M398.5 29.2v3.3M395.6 40.6l2.9-1.6M298.3 233.8l2.8 1.6" fill="none" stroke="#000" stroke-width=".3" stroke-dasharray="1.8 .6" stroke-linecap="butt"/>
<path d="M396.3 40.6l2.5 1.4" fill="none" stroke="#000" stroke-width=".3" stroke-dasharray="1.6 .5" stroke-linecap="butt"/>
<path d="M199.2 35.1v.4l-.4-.2M398.8 41.4v.6l-.3 .2" fill="none" stroke="#000" stroke-width=".3" stroke-dasharray=".5 .2" stroke-linecap="butt"/>
<path d="M255 29.8v1.7l-2.1-1.2M366 78.1v-4M369.5 74.1v4M382.9 212.7h-3.9M379 251h3.9" fill="none" stroke="#000" stroke-width=".3" stroke-dasharray="2.2 .7" stroke-linecap="butt"/>
<path d="M253.9 32.3l-.2-1.7M256 33.5l-.1-1.7M168.1 246.1l1.7-.9" fill="none" stroke="#000" stroke-width=".3" stroke-dasharray="1 .3" stroke-linecap="butt"/>
<path d="M301.1 217.2v4.5M303.4 215.9v3.9l.6 .3M244.4 229.2h-1.5v-.8h1.5v.8M256.2 229.2h-1.5v-.8h1.5v.8M295.5 220.4v4.6" fill="none" stroke="#000" stroke-width=".3" stroke-dasharray="2.5 .8" stroke-linecap="butt"/>
<path d="M233.5 250.4v4.7M241.5 250.4v4.7M282.4 250.4v4.7" fill="none" stroke="#000" stroke-width=".3" stroke-dasharray="2.6 .9" stroke-linecap="butt"/>
<path d="M339.7 33.8l-.6 .4M92.2 60.4l.5-.5M92.7 86.5l-.5-.4M302 218.8l.5 .2M303.5 218.2l-.5-.1M293.7 223.6l.5 .2M295.2 223.1l-.5-.3M231.2 252.4h.8M232 253.1h-.8M243 252.4h.8M243.8 253.1h-.8" fill="none" stroke="#000" stroke-width=".3" stroke-dasharray=".4 .1" stroke-linecap="butt"/>
<path d="M163.5 58v.5h2.7v-.5M25.7 134.7a2.46 2.46 0 0 1 2.3-2.5M95.8 164.6a2.38 2.38 0 0 0 2.4 2.4M360.5 211.9a2.46 2.46 0 0 0-2.4 2.4M281.6 252.8v-.4h.8v.4h-.8v.3h.8v-.3M358.1 249.4a2.46 2.46 0 0 0 2.4 2.4" fill="none" stroke="#000" stroke-width=".3" stroke-dasharray="2 .7" stroke-linecap="butt"/>
<path d="M166.2 84.1h-2.7v.5h2.7v-.5" fill="none" stroke="#000" stroke-width=".3" stroke-dasharray="3.5 1.2" stroke-linecap="butt"/>
<path d="M339.1 36.3l-.1-.1v-2.2M286.6 127.7h-2.5M323.8 127.7h-2.4M302.6 219.1l-.6-.3 .8-.4 .2-.3 .4 .2" fill="none" stroke="#000" stroke-width=".3" stroke-dasharray="1.3 .4" stroke-linecap="butt"/>
<path d="M396.2 40.3l-2.5 1.4v-3.2" fill="none" stroke="#000" stroke-width=".3" stroke-dasharray="3.3 1.1" stroke-linecap="butt"/>
<path d="M302 218.7l.2-.4 .8-.4M293.6 223.5l.3-.4 .7-.4" fill="none" stroke="#000" stroke-width=".3" stroke-dasharray=".7 .3" stroke-linecap="butt"/>
<g font-size="5.8">
<text x="12.4" y="13.8">AF013</text>
<text x="80.5" y="13.8">AF014</text>
<text x="148.6" y="13.8">AF015</text>
<text x="216.7" y="13.8">AF016</text>
<text x="284.8" y="13.8">AF017</text>
<text x="352.8" y="13.8">AF018</text>
<text x="12.4" y="109.1">FB001 (Q'TY : 7)</text>
<text x="80.6" y="109.1">FB002</text>
<text x="148.7" y="109.1">FB003 (Q'TY : 7)</text>
<text x="216.7" y="109.1">FB004</text>
<text x="281.6" y="109.2">FB005</text>
<text x="281.6" y="114">(Q'TY : 2)</text>
<text x="316.9" y="109.2">FB008</text>
<text x="316.9" y="114">(Q'TY : 2)</text>
<text x="352.9" y="109.1">FB006 (Q'TY : 2)</text>
<text x="327.1" y="202.6">FB009</text>
<text x="12.4" y="204.4">FB007</text>
<text x="80.6" y="204.4">SU-NAMEPLATE</text>
<text x="216.7" y="204.4">SU-ALARM</text>
</g>
<text font-size="4.4" x="338" y="289.2">SUNBO UNITECH CO., LTD.</text>
<g font-size="3.9">
<text x="38" y="10.8">R6_삭제</text>
<text x="25.7" y="124.4">20</text>
<text x="48.6" y="125.4">25</text>
<text x="64.9" y="153.5" transform="rotate(-90 64.9 153.5)">230</text>
<text x="17.9" y="173.2">4.5</text>
</g>
<g font-size="3.6">
<text x="370.6" y="271.6">STEEL STRUCTURE</text>
<text x="370.7" y="276.2">SUPPORTS &amp; PILARS</text>
<text x="369.2" y="282.2">DNV</text>
</g>
<g font-size="3.5">
<text x="214.5" y="18.2">50</text>
<text x="156.6" y="29.8">25</text>
<text x="285.1" y="28.2">50</text>
<text x="362.1" y="27.9" transform="rotate(-90 362.1 27.9)">5</text>
<text x="93.5" y="33.3">50</text>
<text x="171.8" y="39.4" transform="rotate(-90 171.8 39.4)">50</text>
<text x="35.1" y="46.2" transform="rotate(-90 35.1 46.2)">50</text>
<text x="89" y="47.5" transform="rotate(-90 89 47.5)">25</text>
<text x="214.6" y="44.2" transform="rotate(-90 214.6 44.2)">10</text>
<text x="366.1" y="53.3">50</text>
<text x="214.6" y="55.2" transform="rotate(-90 214.6 55.2)">10</text>
<text x="37.5" y="77.9" transform="rotate(-90 37.5 77.9)">300</text>
<text x="173.4" y="76.9" transform="rotate(-90 173.4 76.9)">300</text>
<text x="214.5" y="76.5">50</text>
<text x="296.2" y="73.4" transform="rotate(-90 296.2 73.4)">25</text>
<text x="377.1" y="74.5" transform="rotate(-90 377.1 74.5)">115</text>
<text x="382" y="75.9" transform="rotate(-90 382 75.9)">150</text>
<text x="106.8" y="78.8" transform="rotate(-90 106.8 78.8)">300</text>
<text x="234.4" y="83" transform="rotate(-90 234.4 83)">80</text>
<text x="240.3" y="83" transform="rotate(-90 240.3 83)">40</text>
<text x="300" y="81.6" transform="rotate(-90 300 81.6)">80</text>
<text x="303.5" y="87.8" transform="rotate(-90 303.5 87.8)">40</text>
<text x="377.1" y="84.5" transform="rotate(-90 377.1 84.5)">35</text>
<text x="49" y="98.1">L-BEAMS L50x50</text>
<text x="117.1" y="98.1">L-BEAMS L50x50</text>
<text x="185.1" y="98.1">L-BEAMS L50x50</text>
<text x="249.5" y="98.1">U-BEAMS CH100x50</text>
<text x="321.3" y="98.1">L-BEAMS L50x50</text>
<text x="389.4" y="98.1">L-BEAMS L50x50</text>
<text x="121.3" y="125.6">38</text>
<text x="163.4" y="124">50</text>
<text x="283.9" y="125.2">38</text>
<text x="301.3" y="122.6">55</text>
<text x="321.2" y="125.2">38</text>
<text x="337.4" y="122.6">55</text>
<text x="259.2" y="130.9">50</text>
<text x="357.5" y="141">4.5</text>
<text x="392.3" y="138.3">25</text>
<text x="88.6" y="149.5">4.5</text>
<text x="218.4" y="147" transform="rotate(-90 218.4 147)">180</text>
<text x="227.9" y="145.8">4.5</text>
<text x="270.5" y="147" transform="rotate(-90 270.5 147)">180</text>
<text x="135.7" y="151.6" transform="rotate(-90 135.7 151.6)">230</text>
<text x="156.8" y="152.6" transform="rotate(-90 156.8 152.6)">420</text>
<text x="179.7" y="151">4.5</text>
<text x="401.2" y="153.3" transform="rotate(-90 401.2 153.3)">90</text>
<text x="231" y="159.3">150</text>
<text x="292.9" y="163" transform="rotate(-90 292.9 163)">1410</text>
<text x="302.7" y="162.8">4.5</text>
<text x="329" y="163" transform="rotate(-90 329 163)">1300</text>
<text x="338.7" y="162.8">4.5</text>
<text x="90.3" y="171.1">20</text>
<text x="358.3" y="206.7">20</text>
<text x="379.6" y="206.2">25</text>
<text x="350.9" y="233.2">4.5</text>
<text x="14.3" y="235.8">4.5</text>
<text x="46.3" y="235.8">38</text>
<text x="234.6" y="236.9">180</text>
<text x="392.4" y="234.8" transform="rotate(-90 392.4 234.8)">250</text>
<text x="224.7" y="242.5">16</text>
<text x="234.6" y="242.5">148</text>
<text x="246.1" y="242.5">16</text>
<text x="57.9" y="250.1" transform="rotate(-90 57.9 250.1)">90</text>
<text x="99.4" y="250.8">11</text>
<text x="123.6" y="250.8">710</text>
<text x="149.4" y="250.8">11</text>
<text x="222.5" y="248.2" transform="rotate(-90 222.5 248.2)">10</text>
<text x="248.3" y="249" transform="rotate(-90 248.3 249)">30</text>
<text x="96.5" y="255.4" transform="rotate(-90 96.5 255.4)">50</text>
<text x="110.7" y="255.1">226</text>
<text x="123.6" y="255.1">258</text>
<text x="136.4" y="255.1">226</text>
<text x="253.8" y="254.2" transform="rotate(-90 253.8 254.2)">60</text>
<text x="96.5" y="261.2" transform="rotate(-90 96.5 261.2)">30</text>
<text x="153.7" y="260.3" transform="rotate(-90 153.7 260.3)">80</text>
<text x="292.1" y="258.5" transform="rotate(-90 292.1 258.5)">150</text>
<text x="92.1" y="267.7" transform="rotate(-90 92.1 267.7)">300</text>
<text x="96.5" y="268.7" transform="rotate(-90 96.5 268.7)">180</text>
<text x="115.6" y="266.6" transform="rotate(-90 115.6 266.6)">30</text>
<text x="123.6" y="268.7" transform="rotate(-90 123.6 268.7)">180</text>
<text x="153.7" y="268.7" transform="rotate(-90 153.7 268.7)">180</text>
<text x="218.2" y="264.1" transform="rotate(-90 218.2 264.1)">290</text>
<text x="222.5" y="264.5" transform="rotate(-90 222.5 264.5)">280</text>
<text x="297.7" y="264.1" transform="rotate(-90 297.7 264.1)">290</text>
<text x="96.5" y="272.4" transform="rotate(-90 96.5 272.4)">30</text>
<text x="292.1" y="270" transform="rotate(-90 292.1 270)">140</text>
<text x="96.5" y="278.3" transform="rotate(-90 96.5 278.3)">10</text>
<text x="136" y="277.8" transform="rotate(-90 136 277.8)">30</text>
<text x="153.7" y="278.3" transform="rotate(-90 153.7 278.3)">40</text>
<text x="285.8" y="276.7">25</text>
<text x="184.2" y="289.4">L-BEAMS L50x50</text>
</g>
<text font-size="3.4" x="360.3" y="262.8">D2585 3LP165</text>
<g font-size="3">
<text x="327" y="260.5">APPROVED</text>
<text x="339.5" y="260.6">김 갑 진</text>
<text x="358.3" y="259.7">PROJECT NO.</text>
<text x="326.9" y="264.9">CHECKED</text>
<text x="326.9" y="269.2">DRAWN</text>
<text x="339.5" y="268.8">강 지 혜</text>
<text x="339.5" y="264.6">김 영 광</text>
<text x="358.1" y="266.4">NAME OF DRAWING</text>
<text x="326.4" y="274">TEL.NO.</text>
<text x="326.5" y="280.5">DRAWING NO.</text>
<text x="335.9" y="276.9">+82-51-260-5640</text>
<text x="358.4" y="280.4">CLASS</text>
<text x="383" y="280.5">SCALE</text>
<text x="339.6" y="283">SB-</text>
<text x="393.1" y="282.6">-</text>
</g>
<g font-size="2.9">
<text x="225.3" y="40.2" transform="rotate(-90 225.3 40.2)">FB W38x650</text>
<text x="368.9" y="47.2" transform="rotate(-90 368.9 47.2)">FB W50x250</text>
<text x="297.1" y="54.8" transform="rotate(-90 297.1 54.8)">FB W38x650</text>
<text x="225.5" y="69.6" transform="rotate(-90 225.5 69.6)">FB W38x650</text>
<text x="29.8" y="79" transform="rotate(-90 29.8 79)">FB W50x250</text>
<text x="91.2" y="79.5" transform="rotate(-90 91.2 79.5)">FB W25x250</text>
<text x="161" y="79.5" transform="rotate(-90 161 79.5)">FB W25x250</text>
<text x="33.1" y="138">R15</text>
<text x="100.4" y="163">R15</text>
<text x="114.5" y="275.9">8-Ø5 HOLES</text>
</g>
<g font-size="2.3">
<text x="361.9" y="215.5">R15</text>
<text x="262" y="221.1">25</text>
<text x="262.1" y="231.3">22</text>
</g>
</svg>
